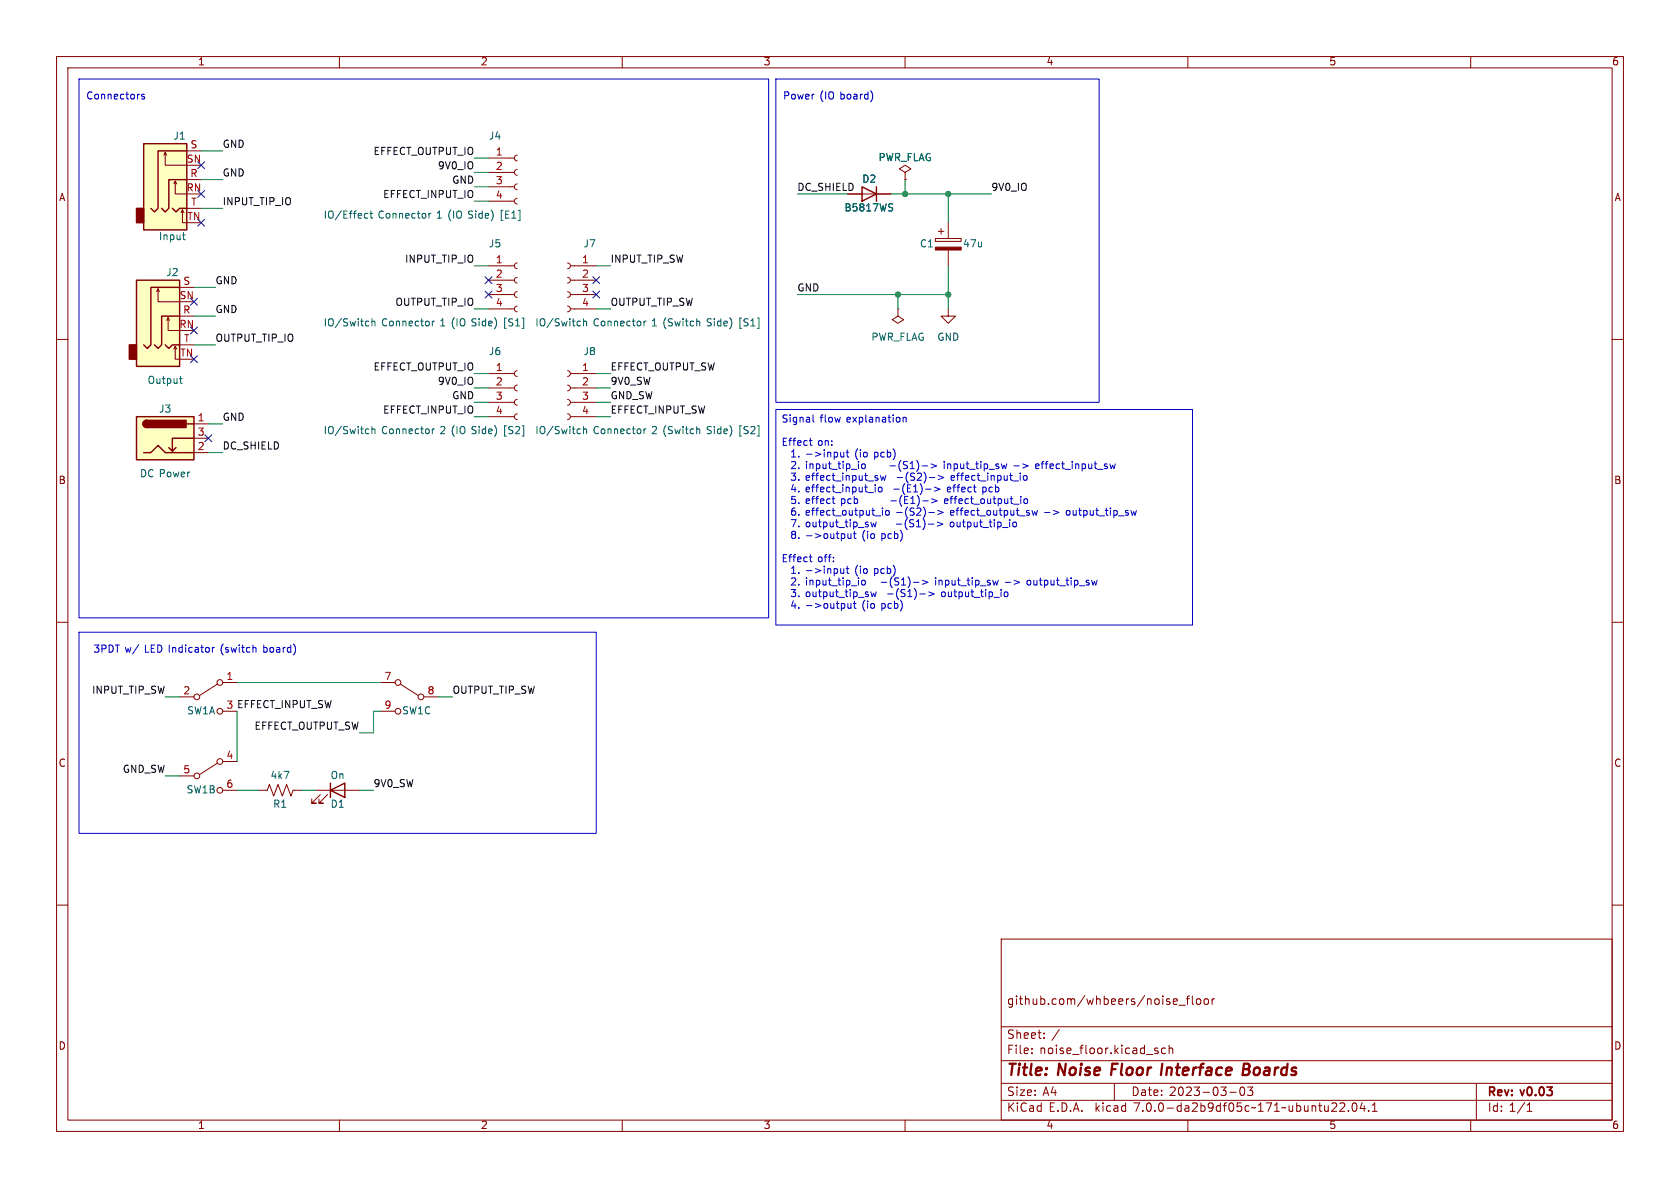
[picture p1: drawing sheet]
<svg xmlns="http://www.w3.org/2000/svg" width="297mm" height="210mm" viewBox="0 0 297 210" stroke-linecap="round" stroke-linejoin="round" font-family="sans-serif">
<g fill="none" stroke="#840000" stroke-width=".18">
<path d="M10 10h277v190h-277zM12 12h273v186h-273zM60 10v2M110 10v2M160 10v2M210 10v2M260 10v2M29 27.4l.2-.5v2.3h3.8M29.2 26.9l.3 .5M30.7 32.5l.3-.5v2.3h2M31 32l.2 .5M32 37.6l.3-.5v2.3h.7"/>
<path d="M32.3 37.1l.2 .5M33 31.8h2.6M33 26.7h2.6M33 36.8h2.6M86.4 35.6h4.5M86.4 33h4.5M86.4 30.5h4.5M86.4 27.9h4.5M91.4 35.1l-.3 .1-.2 .3 .2 .4 .3 .2M91.4 32.5l-.3 .1-.2 .4 .2 .4 .3 .1M91.4 30l-.3 .1-.2 .4 .2 .3 .3 .2M91.4 27.4l-.3 .2-.2 .3 .2 .4 .3 .1"/>
<path d="M149.9 34.3h7.6M160 30.5l1-.7-1-.6-1 .6 1 .7v1.3M160 31.8h.1M167.6 39.4v2.8M10 60h2M27.7 51.6l.2-.5v2.2h3.8M27.9 51.1l.3 .5M29.5 56.6l.2-.5v2.3h2M29.7 56.1l.3 .5M31.7 55.9h2.6M31.7 50.8h2.6M86.4 54.6h4.5"/>
<path d="M86.4 52.1h4.5M86.4 49.5h4.5M86.4 47h4.5M91.4 54.1l-.3 .1-.2 .4 .2 .4 .3 .1M91.4 51.6l-.3 .1-.2 .4 .2 .3 .3 .2M91.4 49l-.3 .2-.2 .3 .2 .4 .3 .1M91.4 46.5l-.3 .1-.2 .4 .2 .3 .3 .2M100.3 54.1l.4 .2 .1 .3-.1 .4-.4 .1M100.3 51.6l.4 .1 .1 .4-.1 .3-.4 .2M100.3 49l.4 .2 .1 .3-.1 .4-.4 .1M100.3 46.5l.4 .1 .1 .4-.1 .4-.4 .1M100.8 54.6h4.6"/>
<path d="M100.8 52.1h4.6M100.8 49.5h4.6M100.8 47h4.6M158.7 54.6v1.3l1.1 .6-1.1 .7-1-.7 1-.6M158.7 54.6h.1M165.4 42.2h4.5v.5h-4.5zM165.9 40.9h1M166.4 40.4v1M167.6 54.6v1.3h1.3l-1.3 1.3-1.2-1.3h1.2M167.6 44.2v2.8M285 60h2M30.7 61.7l.3-.5v2.3h.7"/>
<path d="M31 61.2l.2 .5M31.7 61h2.6M34.3 74.9h2.5M34.3 77.5h2.5M86.4 73.7h4.5M86.4 71.1h4.5M86.4 68.6h4.5M86.4 66h4.5M91.4 73.2l-.3 .1-.2 .3 .2 .4 .3 .2M91.4 70.6l-.3 .1-.2 .4 .2 .4 .3 .1M91.4 68.1l-.3 .1-.2 .4 .2 .3 .3 .2M91.4 65.5l-.3 .2-.2 .3 .2 .4 .3 .1"/>
<path d="M100.3 73.2l.4 .1 .1 .4-.1 .3-.4 .2M100.3 70.6l.4 .2 .1 .3-.1 .4-.4 .1M100.3 68.1l.4 .1 .1 .4-.1 .4-.4 .1M100.3 65.5l.4 .2 .1 .4-.1 .3-.4 .1M100.8 73.7h4.6M100.8 71.1h4.6M100.8 68.6h4.6M100.8 66h4.6M34.3 80h2.5M10 110h2M285 110h2M31.7 123.2h2.6"/>
<path d="M31.7 137.2h2.6M38.5 134.9l-3.2 2M38.5 120.9l-3.2 2M39.4 139.7h2.5M39.4 120.7h2.5M39.4 125.7h2.5M39.4 134.6h2.5M45.7 139.7h1.5l.4-1 .8 2 .7-2 .8 2 .8-2 .7 2 .4-1h1.5M55.9 139.7h7.6M67.3 120.7h2.5M67.3 125.7h2.5M70.7 120.9l3.2 2"/>
<path d="M74.9 123.2h2.6M10 160h2M56.6 140.5l-1.5 1.5h.8h-.8v-.8M57.9 140.5l-1.5 1.5h.7h-.7v-.8M285 160h2M177 166h108v32h-108zM208.4 177.7h1.2M209.7 176.6h.6M210.3 176.1l-.4 .2v1.3M210.8 176.1v1.2l.2 .3M211.6 176.7l.2-.1 .4 .1 .1 .6-.2 .2-.3 .1-.2-.2zM212.9 176.7l.2-.1 .5 .1v.6l-.1 .2-.4 .1-.2-.2z"/>
<path d="M214.3 176.6v1M214.7 176.6h-.3l-.1 .2M60 198v2M110 198v2M160 198v2M177 194.5h108M177 191.5h108M177 187.5h108M177 181.5h108M182.4 186.1v.2M182.4 185.3v.2M184.6 183.4v.2"/>
<path d="M184.6 182.6v.2M197 191.5v3M204.3 185.8h.4l.1 .2-.3 .3h-.2M204.3 185.3h.4M206 185.3h-.4l-.3 .2v.5l.2 .2h.5M206.7 185.4l.2-.1h.4v1M206.7 184.8v1.5M210 198v2M217.4 193.1h1.1M219.4 192.2h.1a.81 .81 0 0 1 .6 .6 .81 .81 0 0 1-.3 .8l-.1 .1a.81 .81 0 0 1-.6-.7 .81 .81 0 0 1 .3-.8zM220.5 192.2h1l-.5 .5 .4 .2v.6l-.2 .2h-.4l-.3-.2M236.9 195.1l.6-.1 .2 .1v.3l-.9 1.1h.9"/>
<path d="M238.4 196.3v.2M239.2 195h.2a.81 .81 0 0 1 .6 .6 .81 .81 0 0 1-.3 .8l-.2 .1a.81 .81 0 0 1-.6-.7 .81 .81 0 0 1 .3-.8zM240.8 194.9l-.3 1.1h.9M241.2 195.5v1M242 196.3v.2M242.6 196.5h.9M242.6 195.4l.4-.4v1.5M260 198v2M261 191.5v6.5M270 196.5h.8M270 195.4l.4-.4v1.5"/>
<circle cx="34.8" cy="123.2" r=".51"/>
<circle cx="34.8" cy="137.2" r=".51"/>
<circle cx="38.9" cy="120.7" r=".51"/>
<circle cx="38.9" cy="125.7" r=".51"/>
<circle cx="38.9" cy="139.7" r=".51"/>
<circle cx="38.9" cy="134.6" r=".51"/>
<circle cx="70.4" cy="120.7" r=".51"/>
<circle cx="70.4" cy="125.7" r=".51"/>
<circle cx="74.4" cy="123.2" r=".51"/>
</g>
<path d="M205.5 188l-.3 2M219.8 189h.7M220.5 189l.3 .2M220.8 188.2l-.2-.2h-.7l-.2 2h.7l.5-.3M220.9 188.6l-.4 .4" fill="none" stroke="#840000" stroke-width=".4"/>
<g fill="none" stroke="#840000" stroke-width=".25">
<path d="M25.4 25.4h7.6v15.2h-7.6zM30.5 36.8l.6 .7 .6-.7h1.3M33 31.8h-3.2v5l-.6 .7-.6-.7M33 26.7h-5.1v10.1l-.6 .7-.6-.7M152.4 33l2.5 1.3-2.5 1.3zM154.9 33v2.6M24.1 49.5h7.6v15.3h-7.6zM31.7 55.9h-3.1v5.1l-.7 .6-.6-.6M31.7 50.8h-5v10.2l-.7 .6-.6-.6M24.1 73.7h10.2v7.6h-10.2zM25.9 74.3a.64 .64 0 0 0-.6 .6 .64 .64 0 0 0 .6 .7M29.2 61l.6 .6 .7-.6h1.2"/>
<path d="M31.1 79.1l-.6 .7M33 74.9h1.3M34.3 77.5h-3.8v2.3l-.7-.7M25.4 80h1.3l1.2-1.3 1.3 1.3h5.1M58.4 139.7l2.6-1.3v2.6zM58.4 138.4v2.6"/>
</g>
<g fill="none" stroke="#006464" stroke-width=".18">
<path d="M64.5 38.5h.5M64.5 37.8h.5M65.4 37.7h.5M65.6 37.3v1.1l.3 .2M75.8 37.7v.9M76.2 37.7l-.4 .3M157.6 36l.2 .1M157.7 36.8l.1 .1-.1 .3M32.3 41.5h.4M32.5 42.3l.2 .1M65.7 56.3v1.3M65.7 56.9l.2-.1h.3l.1 .8"/>
<path d="M76.4 56.8v.8M76.8 56.8l-.4 .2M103.2 56.3v1.3M103.2 56.9l.1-.1h.3l.1 .8M113.8 56.8v.8M114.2 56.8l-.4 .2M123.7 56.8v.8M31.7 66.9h.5M31.9 67.6l.3 .2M65.7 75.9l.2-.1 .3 .1 .1 .8M65.7 75.4v1.3M76.4 75.8v.9"/>
<path d="M76.8 75.8l-.4 .3M103.2 75.4v1.3M103.2 75.9l.1-.1 .3 .1 .1 .8M113.8 75.8v.9M114.2 75.8l-.4 .3M123.7 75.9v.8"/>
</g>
<g fill="#ffffc2" stroke="#ffffc2" stroke-width=".18">
<path d="M25.4 25.4h7.6v15.2h-7.6z"/>
<path d="M24.1 49.5h7.6v15.3h-7.6z"/>
<path d="M24.1 73.7h10.2v7.6h-10.2z"/>
</g>
<g fill="#840000" stroke="#840000" stroke-width=".25">
<path d="M24.1 36.8h1.3v2.6h-1.3z"/>
<path d="M22.9 61h1.2v2.5h-1.2z"/>
<path d="M25.5 74.5l.4-.2v1.3a.64 .64 0 0 1-.6-.4 .64 .64 0 0 1 .2-.7z"/>
<path d="M25.9 74.3h7v1.3h-7z"/>
</g>
<path d="M165.4 43.7h4.5v.5h-4.5z" fill="#840000" stroke="#840000" stroke-width=".18"/>
<g fill="none" stroke="#0000c2" stroke-width=".18">
<path d="M14 14h121.9v95.2h-121.9zM25.5 16.7h-.3l-.2 .1 .1 .2 .4 .1v.3h-.5M137.2 14h57.1v57.1h-57.1zM154.2 16.4l.1 .5-.1 .7M137.2 72.4h73.6v38.1h-73.6zM143.1 77.9h.5M143.3 78.5l.3 .2M143.7 73.3v1.1l.2 .2M149.2 79.9v.9M149.6 79.9h.5M149.8 79.5v1.1l.3 .2M159.7 73.8v.8"/>
<path d="M159.7 73.9l.1-.1h.3l.1 .8M143.1 98.5h.5M143.3 99.1l.3 .2M147.5 89h.1M149.2 80.7l-.2 .1-.3-.1M149.9 94.3l.1 .8 .3 .1 .1-.1M150.4 94.3v.9M151 93.9v1.1l.3 .2M152.4 82.1l-.1 .5 .3 .2h.3l.1-.2-.1-.5M153.9 92.3l.3 .8 .2-.6 .3 .6 .2-.8M154.7 86.1v.9M155.5 86.1l.3 .1 .1 .2-.1 .5-.3 .1-.2-.2v-.6"/>
<path d="M155.6 84.1l.3 .8 .2-.6 .3 .6 .2-.8M156 89.8v.1M156 90.2v.9M156.6 90.3l.2-.1 .4 .1v.5l-.1 .2-.3 .1-.2-.1zM157.3 82.4h1M157.5 88.5h1M158.4 92.6h1M163.6 86.5h1M164.2 90.6h1M164.3 84.4h1M164.6 82l1 .4-1 .3M164.7 88.2l1 .3-1 .4"/>
<path d="M165.2 86.1l1 .4-1 .3M165.7 92.3l1 .3-1 .4M165.8 90.2l.9 .4-.9 .4M165.9 84.1l.9 .3-.9 .4M166.9 81.6v.1M166.9 82v.8M167 88.6l.6-.1-.1-.3h-.3l-.2 .2v.6h.5M168 92.4v.5l.2 .2M173.7 86.1v1.3M173.7 86.9l.2 .1M179.2 82.4h1M179.7 92.4v.5l-.1 .2h-.3"/>
<path d="M181 84.1h.3l.3 .2v.4l-.3 .2-.3-.1-.1-.1zM181.2 88.2h.3l.2 .2-.1 .5-.4 .1M182.4 90.2l.3 .9 .2-.6 .3 .6 .2-.9M183.1 82.4l.6-.1-.1-.2-.3-.1-.2 .2v.6h.5M188.6 90.3l-.1 .2 .1 .5M197.2 82l-.3 .8M200.9 90.2l-.2 .9M14 111.8h91.4v35.5h-91.4zM37.5 114.4v.9M37.9 114.4l-.4 .3M149.2 100.5v.9M149.2 101.2l-.2 .2-.3-.1"/>
<path d="M149.6 100.5h.5M149.8 100.1v1.1l.3 .2M149.9 106.7l.1 .8h.3l.1-.1M150.4 106.7v.8M151 106.3v1.1l.3 .1M152.4 102.7l-.1 .5 .3 .2h.3l.1-.2-.1-.5M153.9 104.6l.3 .9 .2-.6 .3 .6 .2-.9M161.5 102.9h1M162.6 105h1M163.1 102.6l.9 .3-.9 .4M164.2 104.6l.9 .4-.9 .4M165.4 102.1v.2"/>
<path d="M165.4 102.6v.8M176.5 102.6l-.3 .8M177.6 104.7l.3-.1 .3 .3-.1 .5h-.5M177.7 102.9h1M182 102.6h-.3l-.1 .2v.5l.4 .1"/>
</g>
<g fill="none" stroke="#009600" stroke-width=".18">
<path d="M35.6 26.7h3.8M35.6 36.8h3.8M35.6 31.8h3.8M83.8 33h2.6M83.8 27.9h2.6M83.8 30.5h2.6M83.8 35.6h2.6M141 34.3h8.9M157.5 34.3h17.8M160 31.8v2.5M167.6 34.3v5.1M34.3 50.8h3.8"/>
<path d="M34.3 55.9h3.8M83.8 54.6h2.6M83.8 47h2.6M105.4 54.6h2.5M105.4 47h2.5M141 52.1h26.6M158.7 52.1v2.5M167.6 47v7.6M34.3 61h3.8M36.8 74.9h2.6M83.8 66h2.6M83.8 71.1h2.6"/>
<path d="M83.8 73.7h2.6M83.8 68.6h2.6M105.4 66h2.5M105.4 71.1h2.5M105.4 73.7h2.5M105.4 68.6h2.5M36.8 80h2.6M29.2 137.2h2.5M29.2 123.2h2.5M41.9 139.7h3.8M41.9 125.7v8.9M41.9 120.7h25.4"/>
<path d="M53.3 139.7h2.6M63.5 139.7h2.5M67.3 125.7h-1.3v3.8h-2.5M77.5 123.2h2.5"/>
</g>
<g fill="none" stroke="#000084" stroke-width=".18">
<path d="M35 33.7l1.2 1.2M35 38.8l1.2 1.2M35 28.6l1.2 1.2M36.2 33.7l-1.2 1.2M36.2 38.8l-1.2 1.2M36.2 28.6l-1.2 1.2M33.7 57.8l1.2 1.2M33.7 52.7l1.2 1.2M34.9 57.8l-1.2 1.2M34.9 52.7l-1.2 1.2M85.8 48.9l1.2 1.2M85.8 51.5l1.2 1.2"/>
<path d="M87 48.9l-1.2 1.2M87 51.5l-1.2 1.2M104.8 51.5l1.2 1.2M104.8 48.9l1.2 1.2M106 51.5l-1.2 1.2M106 48.9l-1.2 1.2M33.7 62.9l1.2 1.2M34.9 62.9l-1.2 1.2M36.2 76.9l1.2 1.2M37.4 76.9l-1.2 1.2"/>
</g>
<g fill="#009600" stroke="#009600" stroke-width=".18">
<circle cx="167.6" cy="52.1" r=".46"/>
<circle cx="158.7" cy="52.1" r=".46"/>
<circle cx="160" cy="34.3" r=".46"/>
<circle cx="167.6" cy="34.3" r=".46"/>
</g>
<g font-size="2.8" fill="#840000">
<text x="178" y="190.8">Title:</text>
<text x="187.1" y="190.8">Noise</text>
<text x="197.1" y="190.8">Floor</text>
<text x="206.5" y="190.8">Interface</text>
<text x="221.6" y="190.8">Boards</text>
</g>
<g font-size="2.1" fill="#840000">
<text x="178" y="177.9">github.com/whbeers/noise_floor</text>
<text x="178" y="183.9">Sheet:</text>
<text x="185.9" y="183.9">/</text>
<text x="178" y="186.6">File:</text>
<text x="183.8" y="186.6">noise_floor.kicad_sch</text>
<text x="178" y="196.8">KiCad</text>
<text x="178" y="194">Size:</text>
<text x="184.3" y="194">A4</text>
<text x="185.4" y="196.8">E.D.A.</text>
<text x="193.7" y="196.8">kicad</text>
<text x="200" y="194">Date:</text>
<text x="200.6" y="196.8">7.0.0-da2b9df05c~171~ubuntu22.04.1</text>
<text x="206.7" y="194">2023-03-03</text>
<text x="263" y="194.2">Rev:</text>
<text x="263" y="196.8">Id: 1/1</text>
<text x="269" y="194.2">v0.03</text>
</g>
<g font-size="1.8" fill="#840000">
<text x="35" y="11.8">1</text>
<text x="85" y="11.8">2</text>
<text x="135" y="11.8">3</text>
<text x="185" y="11.8">4</text>
<text x="235" y="11.8">5</text>
<text x="285" y="11.8">6</text>
<text x="10.4" y="35.8">A</text>
<text x="285.4" y="35.8">A</text>
<text x="10.3" y="85.8">B</text>
<text x="285.3" y="85.8">B</text>
<text x="10.3" y="135.8">C</text>
<text x="285.3" y="135.8">C</text>
<text x="10.3" y="185.8">D</text>
<text x="285.3" y="185.8">D</text>
<text x="35" y="199.8">1</text>
<text x="85" y="199.8">2</text>
<text x="135" y="199.8">3</text>
<text x="185" y="199.8">4</text>
<text x="235" y="199.8">5</text>
<text x="285" y="199.8">6</text>
</g>
<g font-size="1.8" fill="#0000c2">
<text x="15.2" y="17.8">Connectors</text>
<text x="138.4" y="17.8">Power</text>
<text x="144.9" y="17.8">(IO board)</text>
<text x="138.2" y="75.1">Signal</text>
<text x="145" y="75.1">flow</text>
<text x="149.8" y="75.1">explanation</text>
<text x="138.2" y="79.2">Effect</text>
<text x="140" y="81.2">1. -&gt;input</text>
<text x="140" y="83.3">2. input_tip_io</text>
<text x="144.6" y="79.2">on:</text>
<text x="151.5" y="81.2">(io</text>
<text x="155" y="81.2">pcb)</text>
<text x="158" y="83.3">-(S1)-&gt;</text>
<text x="167.8" y="83.3">input_tip_sw</text>
<text x="180.2" y="83.3">-&gt;</text>
<text x="184.2" y="83.3">effect_input_sw</text>
<text x="140" y="85.3">3. effect_input_sw</text>
<text x="140" y="87.4">4. effect_input_io</text>
<text x="140" y="89.5">5. effect</text>
<text x="149" y="89.5">pcb</text>
<text x="158.3" y="87.4">-(E1)-&gt;</text>
<text x="158.6" y="89.5">-(E1)-&gt;</text>
<text x="158.9" y="85.3">-(S2)-&gt;</text>
<text x="168" y="87.4">effect</text>
<text x="168.3" y="89.5">effect_output_io</text>
<text x="168.7" y="85.3">effect_input_io</text>
<text x="174.3" y="87.4">pcb</text>
<text x="140" y="91.5">6. effect_output_io</text>
<text x="140" y="93.6">7. output_tip_sw</text>
<text x="140" y="95.6">8. -&gt;output</text>
<text x="152.7" y="95.6">(io</text>
<text x="156.2" y="95.6">pcb)</text>
<text x="158.7" y="91.5">-(S2)-&gt;</text>
<text x="159" y="93.6">-(S1)-&gt;</text>
<text x="168.4" y="91.5">effect_output_sw</text>
<text x="168.8" y="93.6">output_tip_io</text>
<text x="185.1" y="91.5">-&gt;</text>
<text x="189.2" y="91.5">output_tip_sw</text>
<text x="138.2" y="99.7">Effect</text>
<text x="140" y="101.8">1. -&gt;input</text>
<text x="144.6" y="99.7">off:</text>
<text x="151.5" y="101.8">(io</text>
<text x="155" y="101.8">pcb)</text>
<text x="140" y="103.9">2. input_tip_io</text>
<text x="140" y="105.9">3. output_tip_sw</text>
<text x="140" y="108">4. -&gt;output</text>
<text x="152.7" y="108">(io</text>
<text x="156.2" y="108">pcb)</text>
<text x="156.3" y="103.9">-(S1)-&gt;</text>
<text x="157.3" y="105.9">-(S1)-&gt;</text>
<text x="166" y="103.9">input_tip_sw</text>
<text x="167" y="105.9">output_tip_io</text>
<text x="178.4" y="103.9">-&gt;</text>
<text x="182.5" y="103.9">output_tip_sw</text>
<text x="16.5" y="115.6">3PDT w/</text>
<text x="25.7" y="115.6">LED Indicator</text>
<text x="39.3" y="115.6">(switch</text>
<text x="47" y="115.6">board)</text>
</g>
<g font-size="1.8" fill="#006464">
<text x="30.6" y="25">J1</text>
<text x="86.4" y="25">J4</text>
<text x="155.2" y="28.8">PWR_FLAG</text>
<text x="152.4" y="32.6">D2</text>
<text x="57.2" y="38.9">IO/Effect</text>
<text x="66.8" y="38.9">Connector</text>
<text x="77.3" y="38.9">1 (IO Side)</text>
<text x="88.8" y="38.9">[E1]</text>
<text x="149.2" y="37.7">B5817WS</text>
<text x="28" y="42.7">Input</text>
<text x="86.4" y="44">J5</text>
<text x="103.1" y="44">J7</text>
<text x="162.6" y="44">C1</text>
<text x="170.2" y="44">47u</text>
<text x="29.3" y="49.1">J2</text>
<text x="57.2" y="58">IO/Switch</text>
<text x="67.4" y="58">Connector</text>
<text x="77.9" y="58">1 (IO Side)</text>
<text x="89.4" y="58">[S1]</text>
<text x="94.6" y="58">IO/Switch</text>
<text x="104.8" y="58">Connector</text>
<text x="115.3" y="58">1 (Switch</text>
<text x="125.2" y="58">Side)</text>
<text x="131" y="58">[S1]</text>
<text x="86.4" y="63.1">J6</text>
<text x="103.1" y="63.1">J8</text>
<text x="154" y="60.5">PWR_FLAG</text>
<text x="165.6" y="60.5">GND</text>
<text x="26" y="68.1">Output</text>
<text x="28.1" y="73.2">J3</text>
<text x="57.2" y="77">IO/Switch</text>
<text x="67.4" y="77">Connector</text>
<text x="77.9" y="77">2 (IO Side)</text>
<text x="89.4" y="77">[S2]</text>
<text x="94.6" y="77">IO/Switch</text>
<text x="104.8" y="77">Connector</text>
<text x="115.3" y="77">2 (Switch</text>
<text x="125.2" y="77">Side)</text>
<text x="131" y="77">[S2]</text>
<text x="24.7" y="84.6">DC Power</text>
<text x="33" y="126.6">SW1A</text>
<text x="71" y="126.6">SW1C</text>
<text x="47.7" y="138">4k7</text>
<text x="58.4" y="138">On</text>
<text x="32.9" y="140.5">SW1B</text>
<text x="48.2" y="143.1">R1</text>
<text x="58.4" y="143.1">D1</text>
</g>
<g font-size="1.8" fill="#a90000">
<text x="33" y="29">SN</text>
<text x="33.6" y="26.4">S</text>
<text x="87.6" y="27.7">1</text>
<text x="32.9" y="34">RN</text>
<text x="33.6" y="31.5">R</text>
<text x="87.6" y="30.2">2</text>
<text x="87.6" y="32.8">3</text>
<text x="87.6" y="35.3">4</text>
<text x="33.1" y="39.1">TN</text>
<text x="33.7" y="36.6">T</text>
<text x="87.6" y="46.7">1</text>
<text x="102.8" y="46.7">1</text>
<text x="31.7" y="53.1">SN</text>
<text x="32.4" y="50.5">S</text>
<text x="87.6" y="49.3">2</text>
<text x="87.6" y="51.8">3</text>
<text x="102.8" y="49.3">2</text>
<text x="102.8" y="51.8">3</text>
<text x="31.7" y="58.2">RN</text>
<text x="32.3" y="55.6">R</text>
<text x="87.6" y="54.4">4</text>
<text x="102.8" y="54.4">4</text>
<text x="31.8" y="63.2">TN</text>
<text x="32.5" y="60.7">T</text>
<text x="87.6" y="65.8">1</text>
<text x="102.8" y="65.8">1</text>
<text x="87.6" y="68.3">2</text>
<text x="87.6" y="70.9">3</text>
<text x="102.8" y="68.3">2</text>
<text x="102.8" y="70.9">3</text>
<text x="34.9" y="74.7">1</text>
<text x="34.9" y="77.2">3</text>
<text x="87.6" y="73.4">4</text>
<text x="102.8" y="73.4">4</text>
<text x="34.9" y="79.8">2</text>
<text x="32.4" y="122.9">2</text>
<text x="40" y="120.4">1</text>
<text x="67.9" y="120.4">7</text>
<text x="67.9" y="125.5">9</text>
<text x="75.5" y="122.9">8</text>
<text x="32.4" y="136.9">5</text>
<text x="40" y="134.4">4</text>
<text x="40" y="139.4">6</text>
</g>
<g font-size="1.8" fill="#0f0f0f">
<text x="39.4" y="26.3">GND</text>
<text x="65.9" y="27.6">EFFECT_OUTPUT_IO</text>
<text x="39.4" y="31.4">GND</text>
<text x="67.6" y="35.2">EFFECT_INPUT_IO</text>
<text x="77.3" y="30.1">9V0_IO</text>
<text x="79.8" y="32.7">GND</text>
<text x="141" y="33.9">DC_SHIELD</text>
<text x="175.3" y="33.9">9V0_IO</text>
<text x="39.4" y="36.5">INPUT_TIP_IO</text>
<text x="71.5" y="46.6">INPUT_TIP_IO</text>
<text x="107.9" y="46.6">INPUT_TIP_SW</text>
<text x="38.1" y="50.5">GND</text>
<text x="141" y="51.7">GND</text>
<text x="38.1" y="55.5">GND</text>
<text x="69.8" y="54.3">OUTPUT_TIP_IO</text>
<text x="107.9" y="54.3">OUTPUT_TIP_SW</text>
<text x="38.1" y="60.6">OUTPUT_TIP_IO</text>
<text x="65.9" y="65.7">EFFECT_OUTPUT_IO</text>
<text x="107.9" y="65.7">EFFECT_OUTPUT_SW</text>
<text x="77.3" y="68.2">9V0_IO</text>
<text x="79.8" y="70.8">GND</text>
<text x="107.9" y="70.8">GND_SW</text>
<text x="107.9" y="68.2">9V0_SW</text>
<text x="39.4" y="74.6">GND</text>
<text x="67.6" y="73.3">EFFECT_INPUT_IO</text>
<text x="107.9" y="73.3">EFFECT_INPUT_SW</text>
<text x="39.4" y="79.7">DC_SHIELD</text>
<text x="16.1" y="122.8">INPUT_TIP_SW</text>
<text x="40" y="125.5">3 EFFECT_INPUT_SW</text>
<text x="80" y="122.8">OUTPUT_TIP_SW</text>
<text x="44.9" y="129.2">EFFECT_OUTPUT_SW</text>
<text x="21.6" y="136.8">GND_SW</text>
<text x="66" y="139.4">9V0_SW</text>
</g>
</svg>
